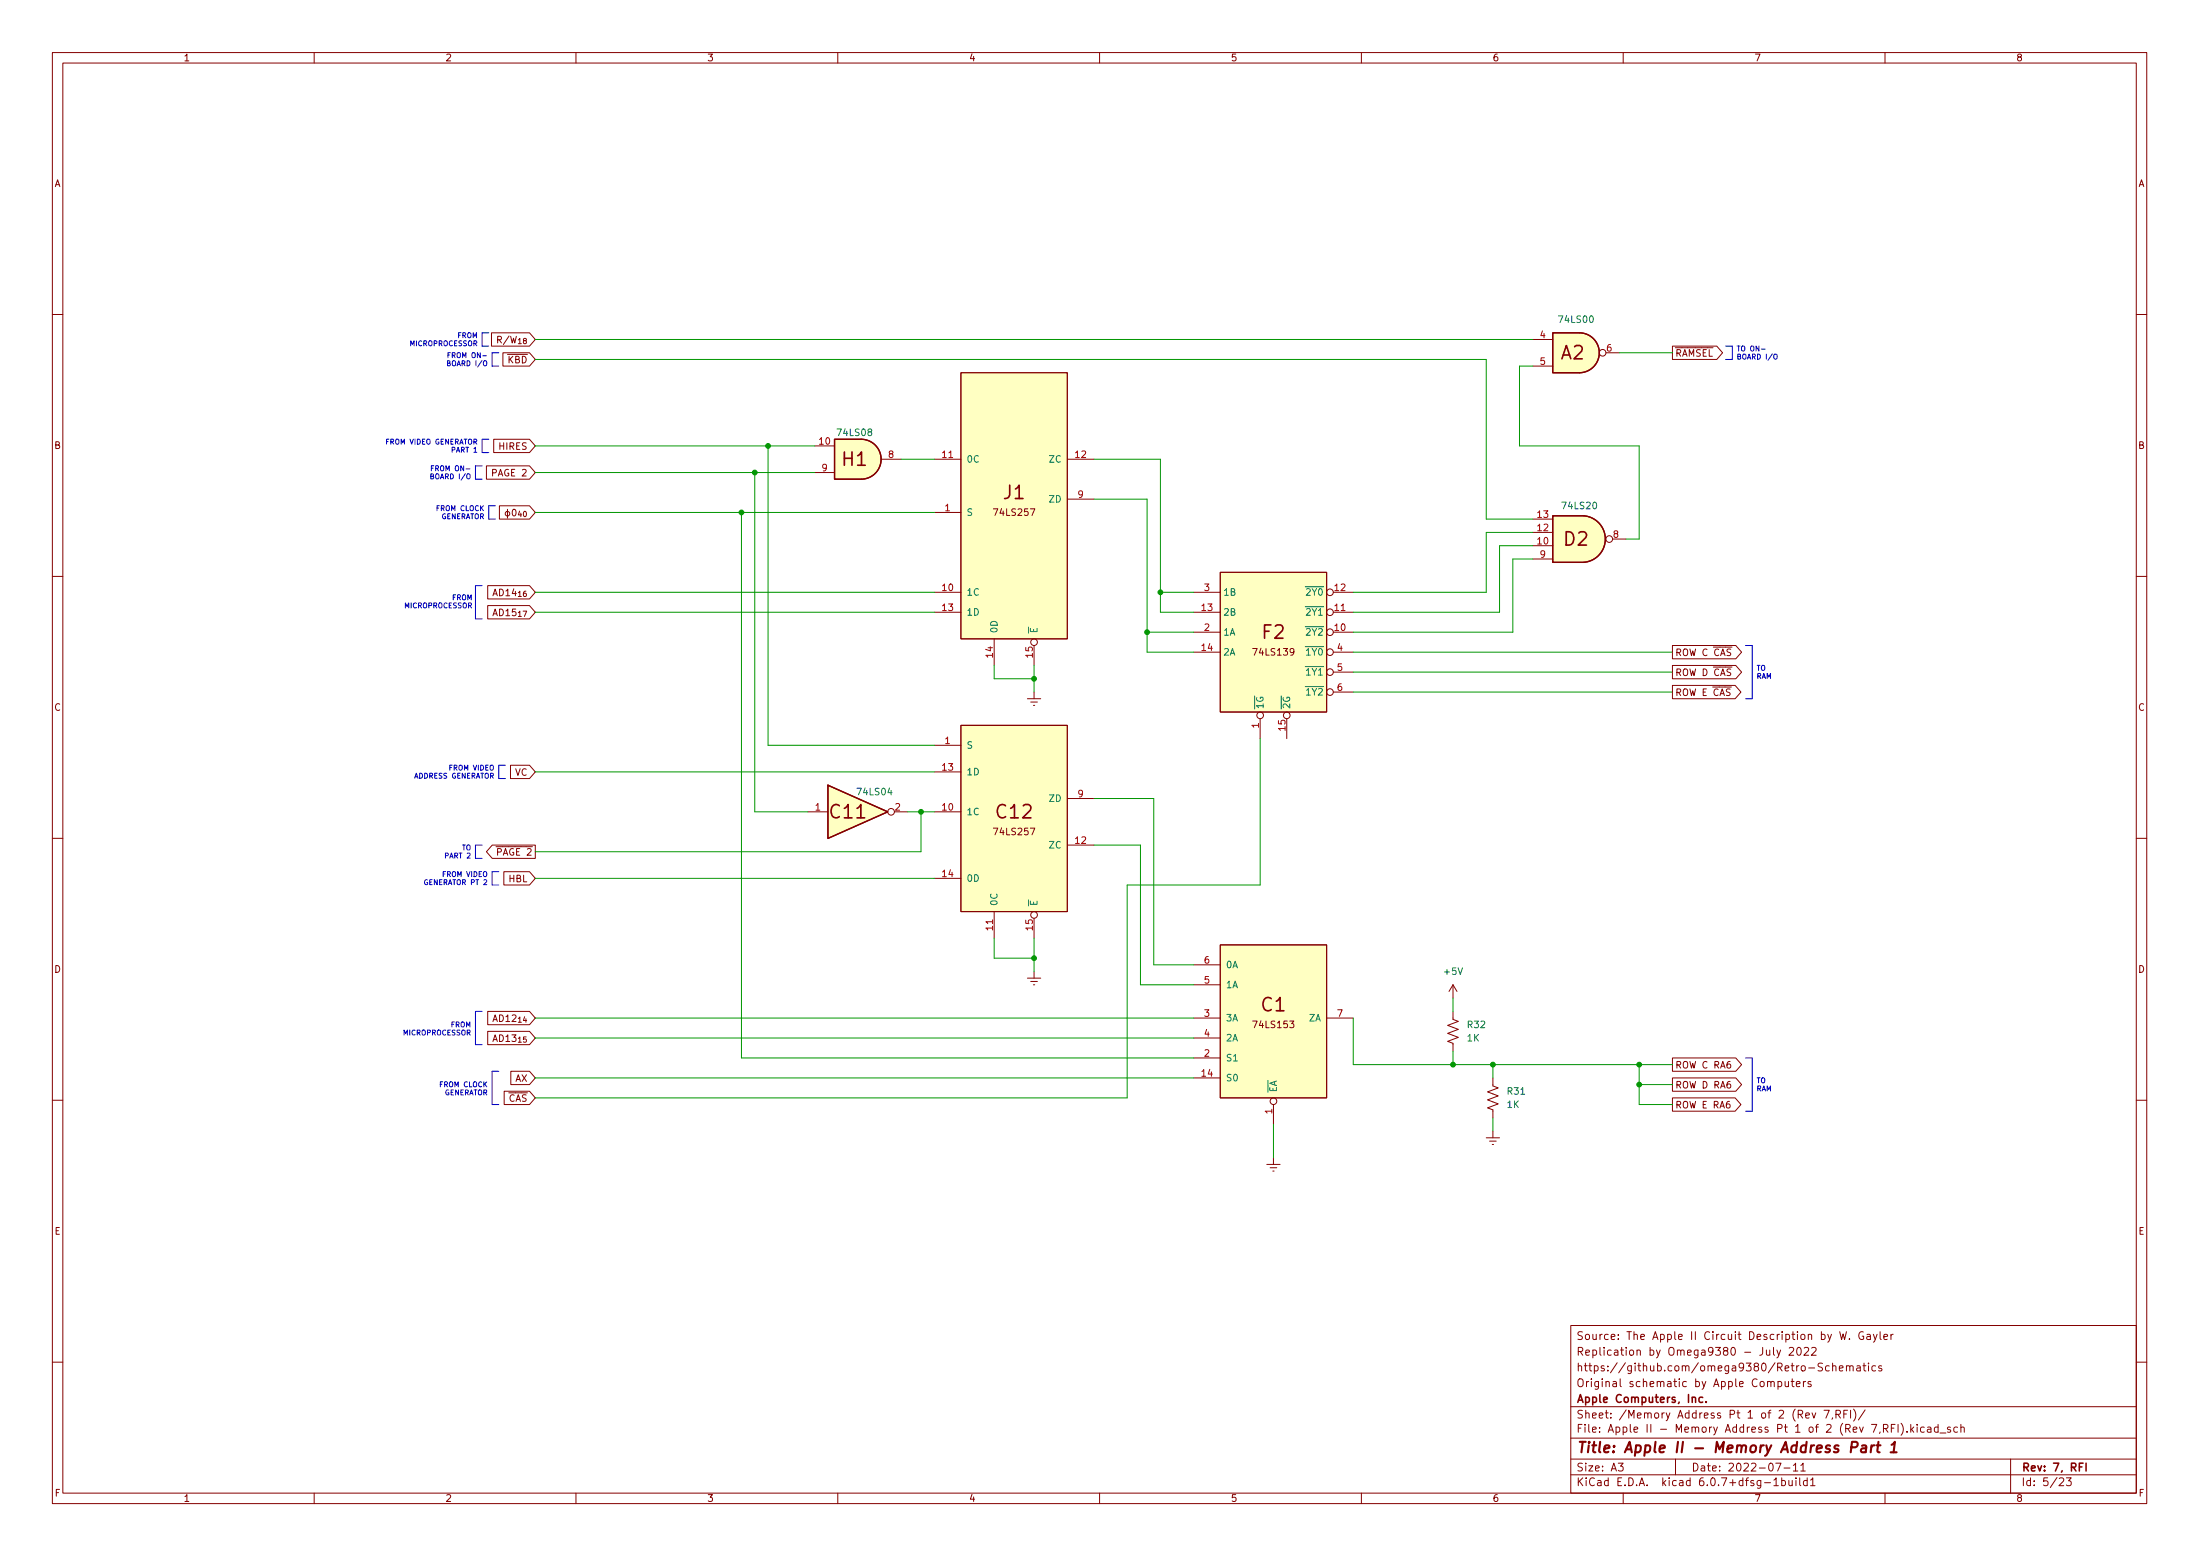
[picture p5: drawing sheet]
<svg xmlns="http://www.w3.org/2000/svg" width="420mm" height="297mm" viewBox="0 0 420 297" stroke-linecap="round" stroke-linejoin="round" font-family="sans-serif">
<g fill="none" stroke="#840000" stroke-width=".19">
<path d="M10 10h400v277h-400zM12 12h396v273h-396zM60 10v2M110 10v2M160 10v2M210 10v2M260 10v2M310 10v2M360 10v2M10 60h2M93.9 63.5h7.2l1.1 1.3-1.1 1.3h-7.2zM96 67.3h5.1l1.1 1.3-1.1 1.3h-5.1z"/>
<path d="M183.5 71.2h20.3v50.8h-20.3zM292.7 64.8h3.8M292.7 69.9h3.8M306.7 67.3h2.5M319.4 66.1h8.5l1.1 1.2-1.1 1.3h-8.5zM408 60h2M92.9 88.9h8.2l1.1 1.3-1.1 1.3h-8.2zM94.3 83.9h6.8l1.1 1.2-1.1 1.3h-6.8zM95.4 96.6h5.7l1.1 1.2-1.1 1.3h-5.7zM96.9 97.2v1.7M97.9 97.3l.2-.1a.68 .68 0 0 1 .5 .7 .68 .68 0 0 1-.5 .6l-.3-.5zM99.2 97.6l-.2 .7h.6"/>
<path d="M99.5 98v.6M100.1 97.7l.1-.1a.54 .54 0 0 1 .4 .5 .54 .54 0 0 1-.4 .5 .68 .68 0 0 1-.1-.9zM155.6 85.1h3.8M155.6 90.2h3.8M168.3 87.7h3.8M178.4 97.8h5.1M178.4 87.7h5.1M203.8 87.7h5.1M203.8 95.3h5.1M292.7 99.1h3.8M10 110h2M93.1 111.8h8l1.1 1.3-1.1 1.2h-8z"/>
<path d="M93.1 115.6h8l1.1 1.3-1.1 1.2h-8zM178.4 116.9h5.1M178.4 113.1h5.1M228 116.9h5M228 113.1h5M233 109.3h20.4v26.6h-20.4zM254.6 116.9h3.8M254.6 113.1h3.8M292.7 104.2h3.8M292.7 101.6h3.8M292.7 106.7h3.8M308 102.9h2.5"/>
<path d="M408 110h2M183.5 138.5h20.3v35.5h-20.3zM189.9 122v5M196.2 133.4h2.6M196.8 134h1.3M197.4 134.7h.2M197.5 123.2v3.8M197.5 132.1v1.3M228 120.7h5M228 124.5h5M240.7 137.2v3.8M245.7 137.2v3.8"/>
<path d="M254.6 120.7h3.8M254.6 124.5h3.8M254.6 128.3h3.8M254.6 132.1h3.8M319.4 127h12.1l1.1 1.3-1.1 1.3h-12.1zM319.4 130.8h12l1.1 1.3-1.1 1.3h-12zM319.4 123.2h12.1l1.1 1.3-1.1 1.3h-12.1zM97.5 146.1h3.6l1.1 1.3-1.1 1.2h-3.6zM154.3 155h3.8M170.8 155h2.6M178.4 142.3h5.1M178.4 155h5.1"/>
<path d="M178.4 147.4h5.1M203.8 152.4h5.1M10 160h2M94 161.3h8.2v2.6h-8.2l-1.1-1.3zM96.2 166.4h4.9l1.1 1.3-1.1 1.2h-4.9zM178.4 167.7h5.1M189.9 174v5.1M197.5 175.3v3.8M203.8 161.3h5.1M408 160h2M93.1 196.9h8l1.1 1.3-1.1 1.2h-8zM93.1 193.1h8l1.1 1.2-1.1 1.3h-8z"/>
<path d="M196.2 186.7h2.6M196.8 187.4h1.3M197.4 188h.2M197.5 185.5v1.2M228 188h5M228 194.3h5M228 198.2h5M228 184.2h5M233 180.4h20.4v29.2h-20.4zM253.4 194.3h5M277.5 193.1v1.5l1 .4-2 .7 2 .8-2 .8 2 .7-2 .8 1 .4v1.5M277.5 188v2.5"/>
<path d="M277.5 188l-.8 1.3M277.5 188l.8 1.3M10 210h2M96.3 208.3h4.8l1.1 1.3-1.1 1.3h-4.8zM97.6 204.5h3.5l1.1 1.3-1.1 1.2h-3.5zM228 205.8h5M228 202h5M243.2 210.9v3.8M283.8 217.2h2.6M284.5 217.8h1.2M285 218.5h.2M285.1 205.8v1.5l1 .4-2 .7 2 .8-2 .8 2 .7-2 .8 1 .4v1.5"/>
<path d="M285.1 215.9v1.3M319.4 202h12.1l1.1 1.2-1.1 1.3h-12.1zM319.4 205.8h12.1l1.1 1.2-1.1 1.3h-12.1zM319.4 209.6h12l1.1 1.3-1.1 1.2h-12zM330.3 210.3h-.4l-.1 .3-.1 .7 .2 .2 .5-.1v-.4l-.1-.2-.4-.1-.2 .3M330.4 202.6l-.3 .1a.85 .85 0 0 0 0 1.2l.4-.1v-.4l-.2-.3-.4 .1-.1 .2M330.4 206.4l-.3 .1a.85 .85 0 0 0 0 1.2l.4-.1v-.4l-.2-.3-.4 .1-.1 .2M408 210h2M241.9 222.3h2.6M242.6 222.9h1.2M243.1 223.6h.2M243.2 221v1.3"/>
<path d="M300 253h108v32h-108zM337.4 257.7v.9l.4 .1 .2-.1M338 257.7v1M338.7 257.2v1.3l.2 .2M339.4 257.7l.3 1M340.1 257.7l-.5 1.4-.2 .1M341.7 257.4l.6-.2 .2 .2 .1 .2-1 1.1h1M343.3 257.4l.2-.2a.8 .8 0 0 1 .5 .8 .8 .8 0 0 1-.5 .7l-.2-.1-.2-.5zM344.6 257.4l.5-.2 .3 .2v.2l-.9 1.1h.9M346 257.4l.6-.2 .2 .2v.2l-.9 1.1h.9M351.4 254.2l.3 1.5 .3-1.1 .3 1.1 .3-1.5M353.2 255.6v.1"/>
<path d="M355.9 254.3a.7 .7 0 0 0-.9 .7 .7 .7 0 0 0 .9 .6v-.5h-.3M356.6 254.8h.5l.1 .9M357.2 255.1h-.5a.29 .29 0 0 0-.2 .3 .29 .29 0 0 0 .2 .3l.5-.1M357.8 254.7l.3 1M358.5 254.7l-.5 1.4-.2 .1M359.1 254.2v1.3l.2 .2M359.8 255.2l.7-.1-.1-.3-.4-.1-.2 .2 .1 .7h.5M361.1 254.7v1M361.6 254.7l-.3 .1-.2 .2M10 260h2M300 278.5h108M300 274.5h108"/>
<path d="M300 268.5h108M309.1 279.3h.9l-.5 .6 .4 .1v.7l-.2 .1-.6-.1M320 278.5v3M338.2 263.9l.2-.2 .4 .1 .1 .9M339.1 279.3h1l-.6 1.5M339.6 263.8l.4-.1 .3 .3-.2 .6h-.5M339.6 263.7v1.5M340.9 263.7l.1 .9 .4 .1 .2-.1M341.6 263.7v1M342.1 263.7h.5M342.3 263.2v1.3l.3 .2M342.5 279.7l.4-.4v1.5"/>
<path d="M343.1 264.2l.7-.1-.1-.3-.4-.1-.2 .2v.7h.6M343.9 279.7l.5-.4v1.5M344.4 263.7v1M344.9 270.2l.7-.1-.1-.3-.4-.1-.2 .2v.7h.6M344.9 263.7l-.3 .1-.2 .2M345.9 263.8l-.4-.1-.2 .2 .1 .2 .5 .2v.3h-.6M346.1 269.7l.3 1 .4-1M348.1 260.3l-.6-.1-.2 .2v.4l.6 .3 .2 .3-.3 .3-.6-.1M348.4 269.2h1l-.7 1.5M349.4 260.8l-.5-.1-.3 .3 .2 .6h.6M350 270.6l-.1 .3M350 260.9l.2-.2 .4 .1v.9"/>
<path d="M350 260.2v1.5M350.6 270l.8-.1 .1-.2-.1-.3-.2-.2h-.6v1.5M351 270l.5 .7M351.3 261.2l.7-.1-.1-.3-.4-.1-.2 .2 .1 .7h.5M352.1 269.9h.5M352.6 260.9l.3-.2 .3 .1 .1 .9M352.6 260.7v1M352.9 269.2h-.8v1.5M353.3 260.9l.2-.2 .3 .1 .1 .9M353.4 269.2v1.5M354 269a1.73 1.73 0 0 1 0 2.3M354.6 260.8h.6l.1 .9"/>
<path d="M355.3 261.1h-.5a.29 .29 0 0 0-.2 .3 .29 .29 0 0 0 .2 .3l.5-.1M355.8 260.7h.6M356 260.2v1.3l.4 .2M356.2 269.1l-1.3 2M356.8 260.2v.2M356.8 260.7v1M358.2 260.8l-.4-.1-.3 .3 .1 .6h.6M359.4 260.8l-.4-.1-.2 .2 .1 .2 .5 .2v.3h-.6M359.7 272.7l.7-.1 .2-.2-.1-.3-.2-.2h-.6v1.5M360.1 272.7l.5 .7M361.2 272.6h.5M361.9 271.9h-.7v1.5"/>
<path d="M362.5 271.9v1.5M363.1 271.7a1.72 1.72 0 0 1 0 2.3M364.2 273.3v.1M364.9 271.9v1.5M365.1 272.8l.4 .6M365.5 272.4l-.6 .6M366.1 271.9v.2M366.1 272.4v1M367.5 272.5l-.4-.1-.3 .3 .1 .6h.6M368.1 272.5h.6l.1 .9M368.8 272.8h-.5a.29 .29 0 0 0-.2 .3 .29 .29 0 0 0 .2 .3l.5-.1M370.1 272.5l-.4-.1-.3 .3 .2 .6h.5"/>
<path d="M370.1 271.9v1.5M370.5 273.6h1.1M372.5 272.5l-.4-.1-.2 .2 .1 .2 .5 .2v.3h-.6M373.8 272.5l-.4-.1-.3 .3 .2 .6h.5M374.5 272.6l.2-.2 .4 .1v.9M374.5 271.9v1.5M384 278.5v6.5M408 260h2M60 285v2M110 285v2M160 285v2M210 285v2"/>
<path d="M260 285v2M300 281.5h108M310 285v2M337 283h1.1M338.8 282.5l.4-.4v1.5M338.8 283.6h.8M340.3 282.7l.4-.1 .3 .3-.1 .6h-.6M340.3 282.1v1.5M340.7 280.2h1.2M341.6 282.6l.1 .9 .4 .1 .2-.1M342.3 282.6v1M342.5 280.8h.9"/>
<path d="M343 282.1v.2M343 282.6v1M343.7 282.1v1.3l.2 .2M343.9 280.8h.9M345.1 282.7l-.4-.1-.3 .3 .2 .6h.5M345.1 282.1v1.5M345.8 282.5l.4-.4v1.5M345.8 283.6h.8M360 285v2M393.3 282.3l.5-.2 .3 .2v.2l-.9 1.1h.9M394.6 282.1h1l-.5 .6 .4 .1v.7l-.2 .1-.7-.1"/>
<circle cx="306.1" cy="67.3" r=".63"/>
<circle cx="96.9" cy="98.1" r=".44"/>
<circle cx="254" cy="113.1" r=".63"/>
<circle cx="254" cy="116.9" r=".63"/>
<circle cx="307.3" cy="102.9" r=".63"/>
<circle cx="197.5" cy="122.6" r=".63"/>
<circle cx="240.7" cy="136.6" r=".63"/>
<circle cx="245.7" cy="136.6" r=".63"/>
<circle cx="254" cy="124.5" r=".63"/>
<circle cx="254" cy="128.3" r=".63"/>
<circle cx="254" cy="132.1" r=".63"/>
<circle cx="254" cy="120.7" r=".63"/>
<circle cx="170.2" cy="155" r=".63"/>
<circle cx="197.5" cy="174.7" r=".63"/>
<circle cx="243.2" cy="210.2" r=".63"/>
</g>
<path d="M323.2 266.9l.2-.2 .4 .1v.9M325.2 266.8l-.4-.1-.3 .3 .1 .6h.6M325.8 267.6v.1M397.8 279.3h-.7v1.5M398.4 279.3v1.5M397.1 280h.5" fill="none" stroke="#840000" stroke-width=".3"/>
<path d="M353.6 276.3h.7a.55 .55 0 0 0 .5-.5 .55 .55 0 0 0-.3-.6h-.8l-.2 2M355.6 276h.8l-.1 1.2M356.4 276.4l-.7 .1a.4 .4 0 0 0-.3 .3 .4 .4 0 0 0 .2 .4l.7-.1M357.4 275.9l-.1 1.3M358 275.9l-.4 .1-.2 .3M358.4 275.9h.7M358.7 275.2l-.2 1.8 .1 .1 .4 .1M361.1 277.2h1.1M361.2 275.8l.7-.6-.3 2" fill="none" stroke="#840000" stroke-width=".4"/>
<g fill="#ffffc2" stroke="#ffffc2" stroke-width=".19">
<path d="M296.5 98.5h6v8.9h-6z"/>
<path d="M302.4 98.5a4.5 4.5 0 0 1 4.2 4.4 4.5 4.5 0 0 1-4.2 4.5l-.3-4.5z"/>
<path d="M183.5 138.5h20.3v35.5h-20.3z"/>
<path d="M158.1 149.9l11.4 5.1-11.4 5.1z"/>
<path d="M233 180.4h20.4v29.2h-20.4z"/>
<path d="M296.5 63.5h5.1v7.7h-5.1z"/>
<path d="M301.6 63.5a3.8 3.8 0 0 1 3.8 3.8 3.8 3.8 0 0 1-3.8 3.9z"/>
<path d="M233 109.3h20.4v26.6h-20.4z"/>
<path d="M183.5 71.2h20.3v50.8h-20.3z"/>
<path d="M159.4 83.9h5.1v7.6h-5.1z"/>
<path d="M164.5 83.9a3.8 3.8 0 0 1 3.8 3.8 3.8 3.8 0 0 1-3.8 3.8z"/>
</g>
<path d="M301.6 63.5h-5.1v7.7h5.1M301.6 63.5a3.8 3.8 0 0 1 3.8 3.8 3.8 3.8 0 0 1-3.8 3.9M159.4 83.9h5.1a3.8 3.8 0 0 1 3.8 3.8 3.8 3.8 0 0 1-3.8 3.8h-5.1zM302.4 98.5a4.5 4.5 0 0 1 4.2 4.4 4.5 4.5 0 0 1-4.2 4.5M302.5 98.5h-6v8.9h6M158.1 149.9l11.4 5.1-11.4 5.1z" fill="none" stroke="#840000" stroke-width=".25"/>
<g fill="none" stroke="#0000c2" stroke-width=".19">
<path d="M85.5 69.3h.4v-.3l-.4-.1v.9h.3l.2-.3-.2-.2M85.6 67.8h.3M86 67.3h-.4v1M93.3 63.5h-1.2v2.6h1.2M95.2 67.3h-1.2v2.6h1.2M329.6 66.1h1.2v2.5h-1.2M336.4 66.6h.7M338.8 67.7l.2-.1 .4 .1v.5l-.1 .3-.3 .1-.2-.2zM82.3 90.9h.4v-.3l-.4-.1v.9h.4l.1-.3-.2-.2M82.4 89.4h.3M82.8 88.9h-.4v1M92.1 88.9h-1.3v2.6h1.3"/>
<path d="M93.3 83.9h-1.2v2.5h1.2M94.6 96.6h-1.3v2.5h1.3M92.1 111.8h-1.3v6.3h1.3M333.4 123.2h1.2v10.2h-1.2M96.5 146.1h-1.3v2.5h1.3M81.6 168a.44 .44 0 0 0-.5 .4 .44 .44 0 0 0 .6 .4v-.3h-.2M92.1 161.3h-1.3v2.6h1.3M95.2 166.4h-1.2v2.5h1.2M92.1 193.1h-1.3v6.3h1.3M95.2 204.5h-1.2v6.4h1.2M333.4 202h1.2v10.1h-1.2"/>
</g>
<g fill="none" stroke="#009600" stroke-width=".19">
<path d="M102.2 68.6h181.6v30.5h8.9M102.2 64.8h190.5M292.7 69.9h-2.5v15.2h22.9v17.8h-2.6M309.2 67.3h10.2M102.2 85.1h53.4M102.2 90.2h53.4M102.2 97.8h76.2M141.6 97.8v104.2h86.4M144.1 90.2v64.8h10.2M146.7 85.1v57.2h31.7M172.1 87.7h6.3M208.9 95.3h10.2v29.2h8.9"/>
<path d="M208.9 87.7h12.7v29.2h6.4M102.2 116.9h76.2M102.2 113.1h76.2M221.6 113.1h6.4M292.7 101.6h-8.9v11.5h-25.4M292.7 104.2h-6.3v12.7h-28M292.7 106.7h-3.8v14h-30.5M189.9 127v2.6h7.6M197.5 127v5.1M219.1 120.7h8.9M258.4 128.3h61M258.4 132.1h61"/>
<path d="M258.4 124.5h61M102.2 147.4h76.2M173.4 155h5M175.9 155v7.6h-73.7M208.9 152.4h11.4v31.8h7.7M240.7 141v27.9h-25.4v40.7h-113.1M102.2 167.7h76.2M189.9 179.1v3.8h7.6M197.5 179.1v6.4M208.9 161.3h8.9v26.7h10.2M102.2 198.2h125.8M102.2 194.3h125.8"/>
<path d="M258.4 194.3v8.9h61M277.5 190.5v2.6M102.2 205.8h125.8M243.2 214.7v6.3M277.5 200.7v2.5M285.1 203.2v2.6M285.1 213.4v2.5M313.1 203.2v7.7h6.3M313.1 207h6.3"/>
</g>
<g fill="#009600" stroke="#009600" stroke-width=".19">
<circle cx="221.6" cy="113.1" r=".46"/>
<circle cx="197.5" cy="129.6" r=".46"/>
<circle cx="219.1" cy="120.7" r=".46"/>
<circle cx="175.9" cy="155" r=".46"/>
<circle cx="197.5" cy="182.9" r=".46"/>
<circle cx="313.1" cy="203.2" r=".46"/>
<circle cx="285.1" cy="203.2" r=".46"/>
<circle cx="313.1" cy="207" r=".46"/>
<circle cx="277.5" cy="203.2" r=".46"/>
<circle cx="144.1" cy="90.2" r=".46"/>
<circle cx="146.7" cy="85.1" r=".46"/>
<circle cx="141.6" cy="97.8" r=".46"/>
</g>
<g font-size="3.5" fill="#840000">
<text x="298.1" y="68.6">A2</text>
<text x="160.9" y="88.9">H1</text>
<text x="191.7" y="95.3">J1</text>
<text x="298.7" y="104.2">D2</text>
<text x="241.1" y="122">F2</text>
<text x="158.7" y="156.2">C11</text>
<text x="190.4" y="156.2">C12</text>
<text x="240.9" y="193.1">C1</text>
</g>
<text font-size="2.8" fill="#840000" x="301" y="277.3">Title: Apple II - Memory Address Part 1</text>
<g font-size="2.1" fill="#840000">
<text x="301" y="255.8">Source: The Apple II Circuit Description by W. Gayler</text>
<text x="301" y="261.8">https://github.com/omega9380/Retro-Schematics</text>
<text x="301" y="258.8">Replication by Omega9380 - July 2022</text>
<text x="301" y="267.8">Apple Computers, Inc.</text>
<text x="301" y="264.8">Original schematic by Apple Computers</text>
<text x="301" y="273.5">File: Apple II - Memory Address Pt 1 of 2 (Rev 7,RFI).kicad_sch</text>
<text x="301" y="270.8">Sheet: /Memory Address Pt 1 of 2 (Rev 7,RFI)/</text>
<text x="301" y="280.9">Size: A3</text>
<text x="323" y="280.9">Date: 2022-07-11</text>
<text x="386" y="280.9">Rev: 7, RFI</text>
<text x="301" y="283.7">KiCad E.D.A. kicad 6.0.7+dfsg-1build1</text>
<text x="386" y="283.7">Id: 5/23</text>
</g>
<g font-size="1.8" fill="#840000">
<text x="35" y="11.7">1</text>
<text x="85" y="11.7">2</text>
<text x="135" y="11.7">3</text>
<text x="185" y="11.7">4</text>
<text x="235" y="11.7">5</text>
<text x="285" y="11.7">6</text>
<text x="335" y="11.7">7</text>
<text x="385" y="11.7">8</text>
<text x="10.3" y="35.7">A</text>
<text x="408.3" y="35.7">A</text>
<text x="93" y="65.5">R/W_{18}</text>
<text x="95.6" y="69.3">~{KBD}</text>
<text x="319.9" y="68.1">~{RAMSEL}</text>
<text x="10.3" y="85.7">B</text>
<text x="95.4" y="85.9">HIRES</text>
<text x="408.3" y="85.7">B</text>
<text x="94.3" y="90.9">PAGE 2</text>
<text x="190.1" y="98.5">74LS257</text>
<text x="92" y="113.8">AD14_{16}</text>
<text x="92" y="117.6">AD15_{17}</text>
<text x="239.6" y="125.1">74LS139</text>
<text x="319.9" y="125.2">ROW C ~{CAS}</text>
<text x="319.9" y="129">ROW D ~{CAS}</text>
<text x="10.3" y="135.7">C</text>
<text x="319.9" y="132.8">ROW E ~{CAS}</text>
<text x="408.3" y="135.7">C</text>
<text x="98.3" y="148.1">VC</text>
<text x="190.1" y="159.4">74LS257</text>
<text x="93.9" y="163.3">~{PAGE 2}</text>
<text x="97.2" y="168.4">HBL</text>
<text x="10.3" y="185.7">D</text>
<text x="408.3" y="185.7">D</text>
<text x="92" y="195.1">AD12_{14}</text>
<text x="239.6" y="196.3">74LS153</text>
<text x="92" y="198.9">AD13_{15}</text>
<text x="319.9" y="204">ROW C RA6</text>
<text x="98.3" y="206.5">AX</text>
<text x="319.9" y="207.8">ROW D RA6</text>
<text x="95.7" y="210.3">~{CAS}</text>
<text x="319.9" y="211.6">ROW E RA6</text>
<text x="10.4" y="235.7">E</text>
<text x="408.4" y="235.7">E</text>
<text x="10.4" y="285.7">F</text>
<text x="35" y="286.7">1</text>
<text x="85" y="286.7">2</text>
<text x="135" y="286.7">3</text>
<text x="185" y="286.7">4</text>
<text x="235" y="286.7">5</text>
<text x="285" y="286.7">6</text>
<text x="335" y="286.7">7</text>
<text x="385" y="286.7">8</text>
<text x="408.4" y="285.7">F</text>
</g>
<g font-size="1.8" fill="#a90000">
<text x="294.1" y="64.6">4</text>
<text x="294.1" y="69.6">5</text>
<text x="306.8" y="67.1">6</text>
<text x="156.5" y="84.9">10</text>
<text x="157" y="90">9</text>
<text x="169.7" y="87.4">8</text>
<text x="180" y="87.4">11</text>
<text x="205.4" y="87.4">12</text>
<text x="205.9" y="95">9</text>
<text x="180.5" y="97.6">1</text>
<text x="293.7" y="101.4">12</text>
<text x="293.7" y="98.8">13</text>
<text x="293.7" y="103.9">10</text>
<text x="294.1" y="106.5">9</text>
<text x="308.1" y="102.7">8</text>
<text x="180" y="112.8">10</text>
<text x="230" y="112.8">3</text>
<text x="254.9" y="112.8">12</text>
<text x="180" y="116.6">13</text>
<text x="229.5" y="116.6">13</text>
<text x="254.9" y="116.6">11</text>
<text x="189.6" y="125.5" transform="rotate(-90 189.6 125.5)">14</text>
<text x="197.2" y="125.5" transform="rotate(-90 197.2 125.5)">15</text>
<text x="229.5" y="124.2">14</text>
<text x="230" y="120.4">2</text>
<text x="254.9" y="120.4">10</text>
<text x="255.4" y="124.2">4</text>
<text x="255.4" y="128.1">5</text>
<text x="255.4" y="131.9">6</text>
<text x="180.5" y="142">1</text>
<text x="240.4" y="139" transform="rotate(-90 240.4 139)">1</text>
<text x="245.5" y="139.5" transform="rotate(-90 245.5 139.5)">15</text>
<text x="180" y="147.1">13</text>
<text x="155.7" y="154.7">1</text>
<text x="171" y="154.7">2</text>
<text x="180" y="154.7">10</text>
<text x="205.9" y="152.2">9</text>
<text x="205.4" y="161.1">12</text>
<text x="180" y="167.4">14</text>
<text x="189.6" y="177.6" transform="rotate(-90 189.6 177.6)">11</text>
<text x="197.2" y="177.6" transform="rotate(-90 197.2 177.6)">15</text>
<text x="230" y="183.9">6</text>
<text x="230" y="187.7">5</text>
<text x="230" y="194.1">3</text>
<text x="230" y="197.9">4</text>
<text x="255.4" y="194.1">7</text>
<text x="230" y="201.7">2</text>
<text x="229.5" y="205.5">14</text>
<text x="243" y="212.6" transform="rotate(-90 243 212.6)">1</text>
</g>
<g font-size="1.8" fill="#006464">
<text x="297.9" y="61.6">74LS00</text>
<text x="160.1" y="83.2">74LS08</text>
<text x="184.5" y="88.3">0C</text>
<text x="200.5" y="88.3">ZC</text>
<text x="200.5" y="95.9">ZD</text>
<text x="184.5" y="98.5">S</text>
<text x="298.5" y="97.2">74LS20</text>
<text x="184.5" y="113.7">1C</text>
<text x="233.6" y="113.7">1B</text>
<text x="248.3" y="113.7">~{2Y0}</text>
<text x="184.5" y="117.5">1D</text>
<text x="233.6" y="117.5">2B</text>
<text x="248.3" y="117.5">~{2Y1}</text>
<text x="190.5" y="120.9" transform="rotate(-90 190.5 120.9)">0D</text>
<text x="198.1" y="120.9" transform="rotate(-90 198.1 120.9)">~{E}</text>
<text x="233.6" y="125.1">2A</text>
<text x="233.6" y="121.3">1A</text>
<text x="248.3" y="121.3">~{2Y2}</text>
<text x="248.3" y="125.1">~{1Y0}</text>
<text x="248.3" y="128.9">~{1Y1}</text>
<text x="241.3" y="135.4" transform="rotate(-90 241.3 135.4)">~{1G}</text>
<text x="246.4" y="135.4" transform="rotate(-90 246.4 135.4)">~{2G}</text>
<text x="248.3" y="132.8">~{1Y2}</text>
<text x="184.5" y="142.9">S</text>
<text x="184.5" y="148">1D</text>
<text x="163.9" y="151.8">74LS04</text>
<text x="184.5" y="155.6">1C</text>
<text x="200.5" y="153.1">ZD</text>
<text x="200.5" y="162">ZC</text>
<text x="184.5" y="168.3">0D</text>
<text x="190.5" y="173" transform="rotate(-90 190.5 173)">0C</text>
<text x="198.1" y="173" transform="rotate(-90 198.1 173)">~{E}</text>
<text x="234.1" y="184.8">0A</text>
<text x="234.1" y="188.6">1A</text>
<text x="275.9" y="186.1">+5V</text>
<text x="234.1" y="195">3A</text>
<text x="250" y="195">ZA</text>
<text x="280.3" y="196.3">R32</text>
<text x="234.1" y="202.6">S1</text>
<text x="234.1" y="198.8">2A</text>
<text x="280.2" y="198.8">1K</text>
<text x="234.1" y="206.4">S0</text>
<text x="243.8" y="208.6" transform="rotate(-90 243.8 208.6)">~{EA}</text>
<text x="288" y="209">R31</text>
<text x="287.8" y="211.5">1K</text>
</g>
<g font-size="1.3" fill="#0000c2">
<text x="87.4" y="64.5">FROM</text>
<text x="78.3" y="66.1">MICROPROCESSOR</text>
<text x="86.2" y="69.9">BOARD I/O</text>
<text x="86.5" y="68.3">FROM ON-</text>
<text x="331.6" y="67.1">TO ON-</text>
<text x="331.6" y="68.6">BOARD I/O</text>
<text x="73.9" y="84.8">FROM VIDEO GENERATOR</text>
<text x="83.3" y="89.9">FROM ON-</text>
<text x="86.6" y="86.4">PART 1</text>
<text x="83" y="91.5">BOARD I/O</text>
<text x="83.5" y="97.5">FROM CLOCK</text>
<text x="84" y="99.1">GENERATOR</text>
<text x="77.3" y="116.1">MICROPROCESSOR</text>
<text x="86.4" y="114.6">FROM</text>
<text x="335.4" y="128">TO</text>
<text x="335.4" y="129.6">RAM</text>
<text x="79" y="148.6">ADDRESS GENERATOR</text>
<text x="86" y="147.1">FROM VIDEO</text>
<text x="84.7" y="167.4">FROM VIDEO</text>
<text x="85.3" y="163.9">PART 2</text>
<text x="88.2" y="162.3">TO</text>
<text x="81.5" y="168.9">GENERATOR PT 2</text>
<text x="77" y="197.6">MICROPROCESSOR</text>
<text x="86.1" y="196.1">FROM</text>
<text x="84.2" y="207.5">FROM CLOCK</text>
<text x="84.7" y="209.1">GENERATOR</text>
<text x="335.4" y="206.8">TO</text>
<text x="335.4" y="208.3">RAM</text>
</g>
</svg>
